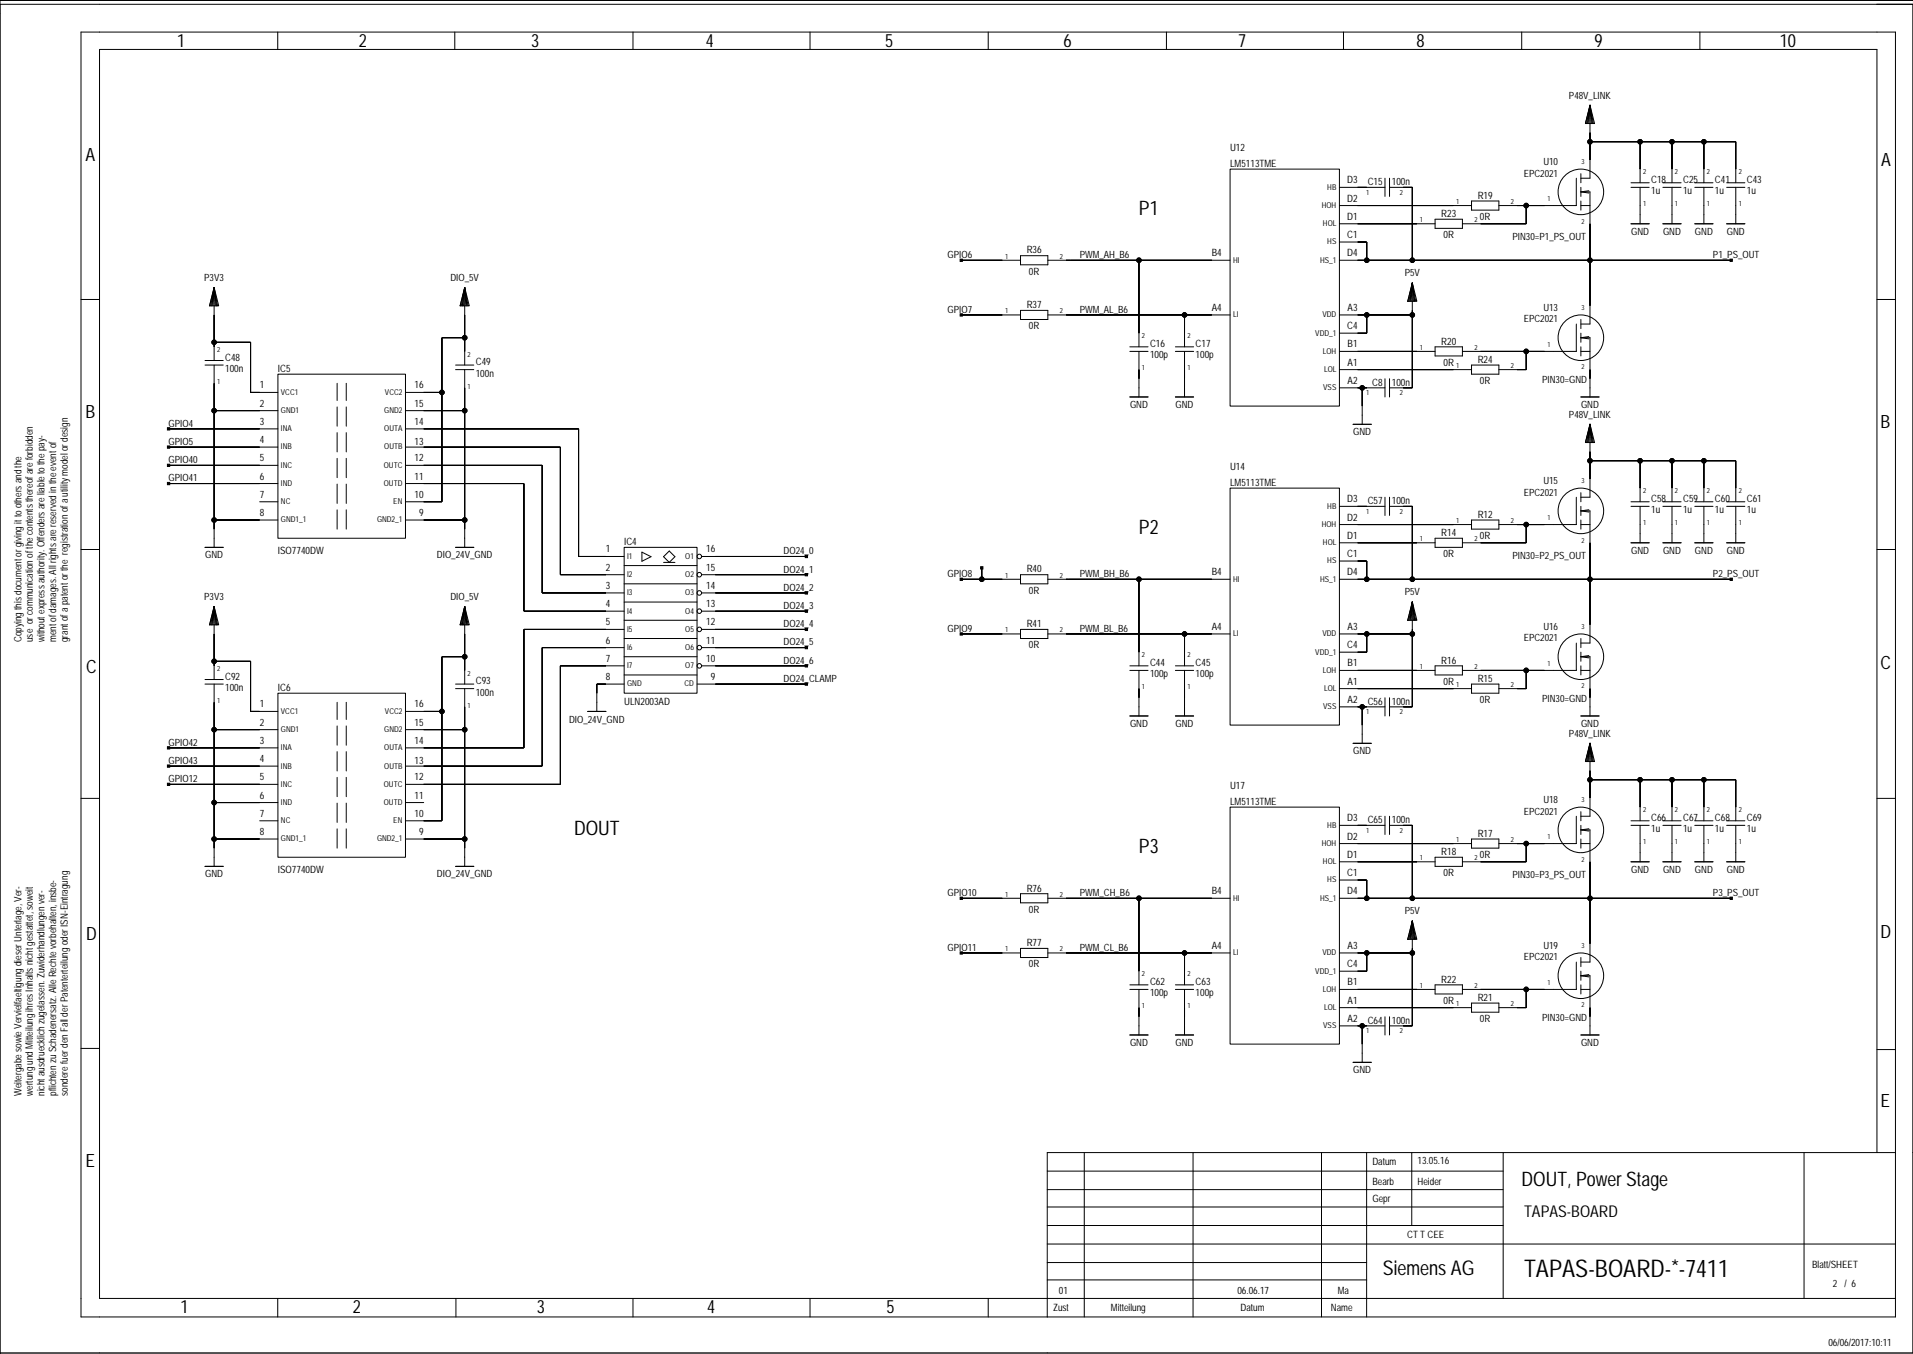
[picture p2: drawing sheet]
<svg xmlns="http://www.w3.org/2000/svg" width="420mm" height="297mm" viewBox="0 0 420 297" stroke-linecap="round" stroke-linejoin="round" font-family="sans-serif">
<g fill="none" stroke="#000" stroke-width=".22">
<path d="M17.8 7h398.2v281.9h-398.2zM60.9 7v3.8M99.8 7v3.8M138.9 7v3.8M177.8 7v3.8M216.9 7v3.8M256 7v3.8M294.8 7v3.8M333.9 7v3.8M373 7v3.8M411.9 .9h7.9v295.9h-419.8v-295.9h419.8M419.9 .1h-419.9v296.9h419.9"/>
<path d="M269.9 37.1h24v52h-24zM303.9 39.1v4M304.9 39.1v4M345.9 39.1v6h-17M346.9 38.1v2M348.9 23.1l1 4h-2zM348.9 31.1h32v9M348.9 23.1v16h-2M348.9 23.1l-1 4M348.9 23.1l-.7 4M348.9 23.1l-.5 4M348.9 23.1l-.2 4"/>
<path d="M348.9 23.1l.3 4M348.9 23.1l.5 4M348.9 23.1l.8 4M359.9 31.1v9M366.9 31.1v9M373.9 31.1v9M211 57.1h12.9M223.9 56.1h6v2h-6zM229.9 57.1h40M249.9 57.1v19M293.9 53.1h6v4M293.9 57.1h86"/>
<path d="M293.9 41.1h10M293.9 45.1h29M293.9 49.1h21M304.9 41.1h5v16M314.9 48.1h6v2h-6zM322.9 44.1h6v2h-6zM334.9 45.1v4h-14M346.9 45.1h2M346.9 42.1h2v29h-2M346.9 41.1v2M346.9 44.1v2M346.9 42.1l1.8 .2"/>
<path d="M348.7 41.8l-1.8 .3M357.9 41.1h4M357.9 49.1h4M357.9 40.1h4M359.9 45.1h.1M359.9 41.1v8M364.9 41.1h4M364.9 49.1h4M364.9 40.1h4M366.9 45.1h.1M366.9 41.1v8M371.9 41.1h4"/>
<path d="M371.9 49.1h4M371.9 40.1h4M373.9 45.1h.1M373.9 41.1v8M378.9 41.1h4M378.9 49.1h4M378.9 40.1h4M380.9 45.1h.1M380.9 41.1v8M17.8 65.7h4M45 79.1h4M47 63.1l1 4h-2z"/>
<path d="M47 63.1v16M47 75.1h8v11h6M47 63.1l-1 4M47 63.1l-.8 4M47 63.1l-.5 4M47 63.1l-.3 4M47 63.1l.2 4M47 63.1l.5 4M47 63.1l.7 4M102 63.1l1 4h-2zM102 63.1v17M102 74.1h-5v36h-8"/>
<path d="M102 63.1l-1 4M102 63.1l-.8 4M102 63.1l-.5 4M102 63.1l-.3 4M102 63.1l.2 4M102 63.1l.5 4M102 63.1l.7 4M211 69.1h12.9M223.9 68.1h6v2h-6zM229.9 69.1h40M247.9 77.1h4M247.9 76.1h4"/>
<path d="M249.9 77.1v10M257.9 77.1h4M257.9 76.1h4M259.9 69.1v7M259.9 77.1v10M293.9 69.1h16M293.9 77.1h21M299.9 69.1v4h-6M309.9 62.1l1 4h-2zM309.9 62.1v23h-5M309.9 62.1l-1 4M309.9 62.1l-.7 4"/>
<path d="M309.9 62.1l-.5 4M309.9 62.1l-.2 4M309.9 62.1l.3 4M309.9 62.1l.5 4M309.9 62.1l.8 4M314.9 76.1h6v2h-6zM334.9 77.1v4h-6M345.9 71.1v6h-25M346.9 74.1h2v13M346.9 77.1h2M346.9 70.1v2M346.9 73.1v2"/>
<path d="M346.9 76.1v2M346.9 74.1l1.8 .2M348.7 73.8l-1.8 .3M411.9 65.7h4.1M37 94.1h24M37 98.1h24M45 80.1h4M47 80.1v40M47 90.1h14M61 82.1h28v36h-28zM89 94.1h38v28h10M89 98.1h34v28h14"/>
<path d="M89 86.1h8M89 90.1h13M100 80.1h4M100 81.1h4M102 81.1v39M247.9 87.1h4M257.9 87.1h4M293.9 81.1h29M293.9 85.1h10M296.9 93.1h4M298.9 85.1v8M303.9 83.1v4"/>
<path d="M304.9 83.1v4M322.9 80.1h6v2h-6zM346.9 87.1h4M348.9 93.1l1 4h-2zM348.9 93.1v16h-2M348.9 93.1l-1 4M348.9 93.1l-.7 4M348.9 93.1l-.5 4M348.9 93.1l-.2 4M348.9 93.1l.3 4M348.9 93.1l.5 4M348.9 93.1l.8 4"/>
<path d="M37 102.1h24M37 106.1h24M47 114.1h14M57 110.1h4M89 102.1h30v28h18M89 106.1h26v28h22M89 114.1h13M269.9 107.1h24v52h-24zM293.9 111.1h10M293.9 115.1h29M293.9 119.1h21M303.9 109.1v4"/>
<path d="M304.9 109.1v4M304.9 111.1h5v16M314.9 118.1h6v2h-6zM322.9 114.1h6v2h-6zM334.9 115.1v4h-14M345.9 109.1v6h-17M346.9 112.1h2v29h-2M346.9 115.1h2M346.9 108.1v2M346.9 111.1v2M346.9 114.1v2M346.9 112.1l1.8 .2"/>
<path d="M348.7 111.8l-1.8 .3M348.9 101.1h32v9M357.9 110.1h4M357.9 111.1h4M357.9 119.1h4M359.9 115.1h.1M359.9 101.1v9M359.9 111.1v8M364.9 110.1h4M364.9 111.1h4M364.9 119.1h4M366.9 115.1h.1"/>
<path d="M366.9 101.1v9M366.9 111.1v8M371.9 110.1h4M371.9 111.1h4M371.9 119.1h4M373.9 115.1h.1M373.9 101.1v9M373.9 111.1v8M378.9 110.1h4M378.9 111.1h4M378.9 119.1h4M380.9 115.1h.1"/>
<path d="M380.9 111.1v8M17.8 120.5h4M45 120.1h4M47 133.1l1 4h-2zM47 133.1v16M47 133.1l-1 4M47 133.1l-.8 4M47 133.1l-.5 4M47 133.1l-.3 4M47 133.1l.2 4M47 133.1l.5 4M47 133.1l.7 4"/>
<path d="M100 120.1h4M102 133.1l1 4h-2zM102 133.1v17M102 133.1l-1 4M102 133.1l-.8 4M102 133.1l-.5 4M102 133.1l-.3 4M102 133.1l.2 4M102 133.1l.5 4M102 133.1l.7 4M137 120.1h16v32h-16zM137 138.1h-22v26h-26"/>
<path d="M137 124.1h16M137 128.1h16M137 132.1h16M137 136.1h16M140.9 121.1l2 1-2 1zM145.6 123.4h2.5M146.9 120.9l1.2 1.2-1.2 1.3-1.3-1.3zM154 122.1h23M154 126.1h23M154 130.1h23M154 134.1h23M154 138.1h23"/>
<path d="M211 127.1h12.9M211 139.1h12.9M215.5 124.6v2.5M223.9 126.1h6v2h-6zM223.9 138.1h6v2h-6zM229.9 127.1h40M229.9 139.1h40M249.9 127.1v19M259.9 139.1v7M293.9 123.1h6v4M293.9 127.1h86M293.9 139.1h16"/>
<path d="M299.9 139.1v4h-6M309.9 132.1l1 4h-2zM309.9 132.1v23h-5M309.9 132.1l-1 4M309.9 132.1l-.7 4M309.9 132.1l-.5 4M309.9 132.1l-.2 4M309.9 132.1l.3 4M309.9 132.1l.5 4M309.9 132.1l.8 4M411.9 120.5h4.1M45 150.1h4"/>
<path d="M45 149.1h4M47 145.1h8v11h6M47 150.1v40M61 152.1h28v36h-28zM89 156.1h8M100 150.1h4M100 151.1h4M102 144.1h-5v36h-8M102 151.1v39M129 156.1h4M137 142.1h-18v26h-30M137 146.1h-14v26h-34"/>
<path d="M137 150.1h-6v6M137 140.1h16M137 144.1h16M137 148.1h16M153 150.1h24M154 142.1h23M154 146.1h23M247.9 146.1h4M247.9 147.1h4M247.9 157.1h4M249.9 147.1v10M257.9 146.1h4"/>
<path d="M257.9 147.1h4M257.9 157.1h4M259.9 147.1v10M293.9 151.1h29M293.9 147.1h21M293.9 155.1h10M298.9 155.1v8M303.9 153.1v4M304.9 153.1v4M314.9 146.1h6v2h-6zM322.9 150.1h6v2h-6zM334.9 147.1v4h-6"/>
<path d="M345.9 141.1v6h-25M346.9 144.1h2v13M346.9 147.1h2M346.9 157.1h4M346.9 140.1v2M346.9 143.1v2M346.9 146.1v2M346.9 144.1l1.8 .2M348.7 143.8l-1.8 .3M17.8 175.1h4M37 164.1h24M37 168.1h24"/>
<path d="M37 172.1h24M47 176.1h14M47 160.1h14M89 176.1h4M89 160.1h13M269.9 177.1h24v52h-24zM296.9 163.1h4M303.9 179.1v4M304.9 179.1v4M345.9 179.1v6h-17M346.9 178.1v2M348.9 163.1l1 4h-2z"/>
<path d="M348.9 171.1h32v9M348.9 163.1v16h-2M348.9 163.1l-1 4M348.9 163.1l-.7 4M348.9 163.1l-.5 4M348.9 163.1l-.2 4M348.9 163.1l.3 4M348.9 163.1l.5 4M348.9 163.1l.8 4M359.9 171.1v9M366.9 171.1v9M373.9 171.1v9"/>
<path d="M411.9 175.1h4.1M45 190.1h4M47 184.1h14M57 180.1h4M89 184.1h13M100 190.1h4M211 197.1h12.9M223.9 196.1h6v2h-6zM229.9 197.1h40M249.9 197.1v19M293.9 193.1h6v4M293.9 197.1h86"/>
<path d="M293.9 181.1h10M293.9 185.1h29M293.9 189.1h21M304.9 181.1h5v16M314.9 188.1h6v2h-6zM322.9 184.1h6v2h-6zM334.9 185.1v4h-14M346.9 182.1h2v29h-2M346.9 185.1h2M346.9 181.1v2M346.9 184.1v2M346.9 182.1l1.8 .2"/>
<path d="M348.7 181.8l-1.8 .3M357.9 180.1h4M357.9 181.1h4M357.9 189.1h4M359.9 185.1h.1M359.9 181.1v8M364.9 180.1h4M364.9 181.1h4M364.9 189.1h4M366.9 185.1h.1M366.9 181.1v8M371.9 180.1h4"/>
<path d="M371.9 181.1h4M371.9 189.1h4M373.9 185.1h.1M373.9 181.1v8M378.9 180.1h4M378.9 181.1h4M378.9 189.1h4M380.9 185.1h.1M380.9 181.1v8M211 209.1h12.9M223.9 208.1h6v2h-6zM229.9 209.1h40"/>
<path d="M247.9 217.1h4M247.9 216.1h4M249.9 217.1v10M257.9 217.1h4M257.9 216.1h4M259.9 209.1v7M259.9 217.1v10M293.9 209.1h16M293.9 217.1h21M299.9 209.1v4h-6M309.9 202.1l1 4h-2zM309.9 202.1v23h-5"/>
<path d="M309.9 202.1l-1 4M309.9 202.1l-.7 4M309.9 202.1l-.5 4M309.9 202.1l-.2 4M309.9 202.1l.3 4M309.9 202.1l.5 4M309.9 202.1l.8 4M314.9 216.1h6v2h-6zM334.9 217.1v4h-6M345.9 211.1v6h-25M346.9 214.1h2v13M346.9 217.1h2"/>
<path d="M346.9 214.1l1.8 .2M346.9 210.1v2M346.9 213.1v2M346.9 216.1v2M348.7 213.8l-1.8 .3M17.8 230h4M247.9 227.1h4M257.9 227.1h4M293.9 221.1h29M293.9 225.1h10M296.9 233.1h4M298.9 225.1v8"/>
<path d="M303.9 223.1v4M304.9 223.1v4M322.9 220.1h6v2h-6zM346.9 227.1h4M411.9 230.3h4.1M229.8 256.9h100.1M237.9 252.9v36M261.8 252.9v36M290 252.9v36M299.9 252.9v36M309.8 252.9v16M329.9 252.9v31.9"/>
<path d="M395.9 252.9v31.9M411.9 252.9v-242.1h-390.1v274h394.2M416 252.9h-186.2v36M229.8 277h70.1M229.8 272.9h186.2M229.8 268.9h100.1M229.8 264.8h100.1M229.8 261h100.1M60.9 284.8v4.1M100.1 284.8v4.1M138.9 284.8v4.1M177.8 284.8v4.1"/>
<path d="M216.9 284.8v4.1M229.8 280.8h70.1"/>
<circle cx="348.9" cy="31.1" r=".5"/>
<circle cx="359.9" cy="31.1" r=".5"/>
<circle cx="366.9" cy="31.1" r=".5"/>
<circle cx="373.9" cy="31.1" r=".5"/>
<circle cx="249.9" cy="57.1" r=".5"/>
<circle cx="299.9" cy="57.1" r=".5"/>
<circle cx="309.9" cy="57.1" r=".5"/>
<circle cx="334.9" cy="45.1" r=".5"/>
<circle cx="346.9" cy="42.1" r="5"/>
<circle cx="348.9" cy="57.1" r=".5"/>
<circle cx="47" cy="75.1" r=".5"/>
<circle cx="102" cy="74.1" r=".5"/>
<circle cx="259.9" cy="69.1" r=".5"/>
<circle cx="299.9" cy="69.1" r=".5"/>
<circle cx="309.9" cy="69.1" r=".5"/>
<circle cx="334.9" cy="77.1" r=".5"/>
<circle cx="346.9" cy="74.1" r="5"/>
<circle cx="47" cy="90.1" r=".5"/>
<circle cx="97" cy="86.1" r=".5"/>
<circle cx="102" cy="90.1" r=".5"/>
<circle cx="298.9" cy="85.1" r=".5"/>
<circle cx="47" cy="114.1" r=".5"/>
<circle cx="102" cy="114.1" r=".5"/>
<circle cx="334.9" cy="115.1" r=".5"/>
<circle cx="346.9" cy="112.1" r="5"/>
<circle cx="348.9" cy="101.1" r=".5"/>
<circle cx="359.9" cy="101.1" r=".5"/>
<circle cx="366.9" cy="101.1" r=".5"/>
<circle cx="373.9" cy="101.1" r=".5"/>
<circle cx="153.5" cy="134.1" r=".5"/>
<circle cx="153.5" cy="138.1" r=".5"/>
<circle cx="153.5" cy="122.1" r=".5"/>
<circle cx="153.5" cy="126.1" r=".5"/>
<circle cx="153.5" cy="130.1" r=".5"/>
<circle cx="215.5" cy="127.1" r=".5"/>
<circle cx="249.9" cy="127.1" r=".5"/>
<circle cx="259.9" cy="139.1" r=".5"/>
<circle cx="299.9" cy="127.1" r=".5"/>
<circle cx="299.9" cy="139.1" r=".5"/>
<circle cx="309.9" cy="127.1" r=".5"/>
<circle cx="309.9" cy="139.1" r=".5"/>
<circle cx="348.9" cy="127.1" r=".5"/>
<circle cx="47" cy="145.1" r=".5"/>
<circle cx="97" cy="156.1" r=".5"/>
<circle cx="102" cy="144.1" r=".5"/>
<circle cx="153.5" cy="146.1" r=".5"/>
<circle cx="153.5" cy="142.1" r=".5"/>
<circle cx="298.9" cy="155.1" r=".5"/>
<circle cx="334.9" cy="147.1" r=".5"/>
<circle cx="346.9" cy="144.1" r="5"/>
<circle cx="47" cy="176.1" r=".5"/>
<circle cx="47" cy="160.1" r=".5"/>
<circle cx="102" cy="160.1" r=".5"/>
<circle cx="348.9" cy="171.1" r=".5"/>
<circle cx="359.9" cy="171.1" r=".5"/>
<circle cx="366.9" cy="171.1" r=".5"/>
<circle cx="373.9" cy="171.1" r=".5"/>
<circle cx="47" cy="184.1" r=".5"/>
<circle cx="102" cy="184.1" r=".5"/>
<circle cx="249.9" cy="197.1" r=".5"/>
<circle cx="299.9" cy="197.1" r=".5"/>
<circle cx="309.9" cy="197.1" r=".5"/>
<circle cx="334.9" cy="185.1" r=".5"/>
<circle cx="346.9" cy="182.1" r="5"/>
<circle cx="348.9" cy="197.1" r=".5"/>
<circle cx="259.9" cy="209.1" r=".5"/>
<circle cx="299.9" cy="209.1" r=".5"/>
<circle cx="309.9" cy="209.1" r=".5"/>
<circle cx="334.9" cy="217.1" r=".5"/>
<circle cx="346.9" cy="214.1" r="5"/>
<circle cx="298.9" cy="225.1" r=".5"/>
</g>
<path d="M74 116.1v-32M76 116.1v-32M74 186.1v-32M76 186.1v-32" fill="none" stroke="#000" stroke-width=".22" stroke-dasharray="4.2 1.4"/>
<g fill="#000" stroke="#000" stroke-width=".22">
<path d="M348.9 29.1v2z" fill-rule="evenodd"/>
<path d="M348.9 31.1v4z" fill-rule="evenodd"/>
<path d="M359.9 31.1v6z" fill-rule="evenodd"/>
<path d="M348.9 31.1h11z" fill-rule="evenodd"/>
<path d="M366.9 31.1v6z" fill-rule="evenodd"/>
<path d="M359.9 31.1h7z" fill-rule="evenodd"/>
<path d="M373.9 31.1v6z" fill-rule="evenodd"/>
<path d="M366.9 31.1h7z" fill-rule="evenodd"/>
<path d="M380.9 31.1v6z" fill-rule="evenodd"/>
<path d="M373.9 31.1h7z" fill-rule="evenodd"/>
<path d="M210.7 56.8h.5v.5h-.5z" fill-rule="evenodd"/>
<path d="M211 57.1h6.5z" fill-rule="evenodd"/>
<path d="M217.5 57.1h2.4z" fill-rule="evenodd"/>
<path d="M233.9 57.1h1z" fill-rule="evenodd"/>
<path d="M249.9 57.1v16z" fill-rule="evenodd"/>
<path d="M234.9 57.1h15z" fill-rule="evenodd"/>
<path d="M249.9 57.1h16z" fill-rule="evenodd"/>
<path d="M297.9 41.1h2z" fill-rule="evenodd"/>
<path d="M297.9 53.1h2z" fill-rule="evenodd"/>
<path d="M299.9 53.1v4z" fill-rule="evenodd"/>
<path d="M297.9 57.1h2z" fill-rule="evenodd"/>
<path d="M307.9 41.1h2z" fill-rule="evenodd"/>
<path d="M309.9 41.1v16z" fill-rule="evenodd"/>
<path d="M299.9 57.1h10z" fill-rule="evenodd"/>
<path d="M297.9 49.1h13z" fill-rule="evenodd"/>
<path d="M297.9 45.1h21z" fill-rule="evenodd"/>
<path d="M332.9 45.1h2z" fill-rule="evenodd"/>
<path d="M324.9 49.1h10z" fill-rule="evenodd"/>
<path d="M334.9 45.1v4z" fill-rule="evenodd"/>
<path d="M334.9 45.1h4z" fill-rule="evenodd"/>
<path d="M348.9 49.1v8z" fill-rule="evenodd"/>
<path d="M348.9 57.1v10z" fill-rule="evenodd"/>
<path d="M309.9 57.1h39z" fill-rule="evenodd"/>
<path d="M379.7 56.8h.5v.5h-.5z" fill-rule="evenodd"/>
<path d="M348.9 57.1h31z" fill-rule="evenodd"/>
<path d="M47 75.1v1z" fill-rule="evenodd"/>
<path d="M47 69.1v6z" fill-rule="evenodd"/>
<path d="M47 75.1h8z" fill-rule="evenodd"/>
<path d="M55 75.1v11z" fill-rule="evenodd"/>
<path d="M97 74.1v12z" fill-rule="evenodd"/>
<path d="M102 74.1v3z" fill-rule="evenodd"/>
<path d="M102 69.1v5z" fill-rule="evenodd"/>
<path d="M97 74.1h5z" fill-rule="evenodd"/>
<path d="M210.7 68.8h.5v.5h-.5z" fill-rule="evenodd"/>
<path d="M211 69.1h8.9z" fill-rule="evenodd"/>
<path d="M233.9 69.1h26z" fill-rule="evenodd"/>
<path d="M259.9 69.1v4z" fill-rule="evenodd"/>
<path d="M259.9 69.1h6z" fill-rule="evenodd"/>
<path d="M297.9 73.1h2z" fill-rule="evenodd"/>
<path d="M299.9 69.1v4z" fill-rule="evenodd"/>
<path d="M297.9 69.1h2z" fill-rule="evenodd"/>
<path d="M309.9 68.1v1z" fill-rule="evenodd"/>
<path d="M309.9 69.1v16z" fill-rule="evenodd"/>
<path d="M299.9 69.1h10z" fill-rule="evenodd"/>
<path d="M297.9 77.1h13z" fill-rule="evenodd"/>
<path d="M324.9 77.1h10z" fill-rule="evenodd"/>
<path d="M334.9 77.1v4z" fill-rule="evenodd"/>
<path d="M334.9 77.1h4z" fill-rule="evenodd"/>
<path d="M36.7 97.8h.5v.5h-.5z" fill-rule="evenodd"/>
<path d="M36.7 93.8h.5v.5h-.5z" fill-rule="evenodd"/>
<path d="M47 84.1v6z" fill-rule="evenodd"/>
<path d="M47 90.1v24z" fill-rule="evenodd"/>
<path d="M55 86.1h2z" fill-rule="evenodd"/>
<path d="M37 98.1h20z" fill-rule="evenodd"/>
<path d="M37 94.1h20z" fill-rule="evenodd"/>
<path d="M47 90.1h10z" fill-rule="evenodd"/>
<path d="M97 86.1v24z" fill-rule="evenodd"/>
<path d="M93 86.1h4z" fill-rule="evenodd"/>
<path d="M93 90.1h9z" fill-rule="evenodd"/>
<path d="M102 85.1v5z" fill-rule="evenodd"/>
<path d="M102 90.1v24z" fill-rule="evenodd"/>
<path d="M93 98.1h30z" fill-rule="evenodd"/>
<path d="M123 98.1v28z" fill-rule="evenodd"/>
<path d="M127 94.1v28z" fill-rule="evenodd"/>
<path d="M93 94.1h34z" fill-rule="evenodd"/>
<path d="M249.9 81.1v2z" fill-rule="evenodd"/>
<path d="M259.9 81.1v2z" fill-rule="evenodd"/>
<path d="M298.9 85.1v4z" fill-rule="evenodd"/>
<path d="M297.9 85.1h1z" fill-rule="evenodd"/>
<path d="M298.9 85.1h1z" fill-rule="evenodd"/>
<path d="M307.9 85.1h2z" fill-rule="evenodd"/>
<path d="M297.9 81.1h21z" fill-rule="evenodd"/>
<path d="M332.9 81.1h2z" fill-rule="evenodd"/>
<path d="M348.9 81.1v2z" fill-rule="evenodd"/>
<path d="M348.9 99.1v2z" fill-rule="evenodd"/>
<path d="M36.7 101.8h.5v.5h-.5z" fill-rule="evenodd"/>
<path d="M36.7 105.8h.5v.5h-.5z" fill-rule="evenodd"/>
<path d="M47 114.1v2z" fill-rule="evenodd"/>
<path d="M37 102.1h20z" fill-rule="evenodd"/>
<path d="M47 114.1h10z" fill-rule="evenodd"/>
<path d="M37 106.1h20z" fill-rule="evenodd"/>
<path d="M93 110.1h4z" fill-rule="evenodd"/>
<path d="M93 114.1h9z" fill-rule="evenodd"/>
<path d="M102 114.1v2z" fill-rule="evenodd"/>
<path d="M115 106.1v28z" fill-rule="evenodd"/>
<path d="M93 106.1h22z" fill-rule="evenodd"/>
<path d="M119 102.1v28z" fill-rule="evenodd"/>
<path d="M93 102.1h26z" fill-rule="evenodd"/>
<path d="M297.9 111.1h2z" fill-rule="evenodd"/>
<path d="M307.9 111.1h2z" fill-rule="evenodd"/>
<path d="M309.9 111.1v16z" fill-rule="evenodd"/>
<path d="M297.9 119.1h13z" fill-rule="evenodd"/>
<path d="M297.9 115.1h21z" fill-rule="evenodd"/>
<path d="M332.9 115.1h2z" fill-rule="evenodd"/>
<path d="M324.9 119.1h10z" fill-rule="evenodd"/>
<path d="M334.9 115.1v4z" fill-rule="evenodd"/>
<path d="M334.9 115.1h4z" fill-rule="evenodd"/>
<path d="M348.9 119.1v8z" fill-rule="evenodd"/>
<path d="M348.9 101.1v4z" fill-rule="evenodd"/>
<path d="M359.9 101.1v6z" fill-rule="evenodd"/>
<path d="M348.9 101.1h11z" fill-rule="evenodd"/>
<path d="M366.9 101.1v6z" fill-rule="evenodd"/>
<path d="M359.9 101.1h7z" fill-rule="evenodd"/>
<path d="M373.9 101.1v6z" fill-rule="evenodd"/>
<path d="M366.9 101.1h7z" fill-rule="evenodd"/>
<path d="M380.9 101.1v6z" fill-rule="evenodd"/>
<path d="M373.9 101.1h7z" fill-rule="evenodd"/>
<path d="M47 139.1v6z" fill-rule="evenodd"/>
<path d="M102 139.1v5z" fill-rule="evenodd"/>
<path d="M115 138.1v26z" fill-rule="evenodd"/>
<path d="M127 122.1h6z" fill-rule="evenodd"/>
<path d="M123 126.1h10z" fill-rule="evenodd"/>
<path d="M119 130.1h14z" fill-rule="evenodd"/>
<path d="M115 134.1h18z" fill-rule="evenodd"/>
<path d="M115 138.1h18z" fill-rule="evenodd"/>
<path d="M176.7 121.8h.5v.5h-.5z" fill-rule="evenodd"/>
<path d="M176.7 125.8h.5v.5h-.5z" fill-rule="evenodd"/>
<path d="M176.7 129.8h.5v.5h-.5z" fill-rule="evenodd"/>
<path d="M176.7 133.8h.5v.5h-.5z" fill-rule="evenodd"/>
<path d="M176.7 137.8h.5v.5h-.5z" fill-rule="evenodd"/>
<path d="M157 122.1h20z" fill-rule="evenodd"/>
<path d="M157 126.1h20z" fill-rule="evenodd"/>
<path d="M157 130.1h20z" fill-rule="evenodd"/>
<path d="M157 134.1h20z" fill-rule="evenodd"/>
<path d="M157 138.1h20z" fill-rule="evenodd"/>
<path d="M210.7 126.8h.5v.5h-.5z" fill-rule="evenodd"/>
<path d="M210.7 138.8h.5v.5h-.5z" fill-rule="evenodd"/>
<path d="M215.2 124.3h.5v.5h-.5z" fill-rule="evenodd"/>
<path d="M211 127.1h4.5z" fill-rule="evenodd"/>
<path d="M215.5 124.6v2.5z" fill-rule="evenodd"/>
<path d="M215.5 127.1h4.4z" fill-rule="evenodd"/>
<path d="M211 139.1h8.9z" fill-rule="evenodd"/>
<path d="M233.9 127.1h.5z" fill-rule="evenodd"/>
<path d="M249.9 127.1v16z" fill-rule="evenodd"/>
<path d="M234.4 127.1h15.5z" fill-rule="evenodd"/>
<path d="M259.9 139.1v4z" fill-rule="evenodd"/>
<path d="M233.9 139.1h26z" fill-rule="evenodd"/>
<path d="M249.9 127.1h16z" fill-rule="evenodd"/>
<path d="M259.9 139.1h6z" fill-rule="evenodd"/>
<path d="M299.9 139.1v4z" fill-rule="evenodd"/>
<path d="M297.9 139.1h2z" fill-rule="evenodd"/>
<path d="M297.9 123.1h2z" fill-rule="evenodd"/>
<path d="M299.9 123.1v4z" fill-rule="evenodd"/>
<path d="M297.9 127.1h2z" fill-rule="evenodd"/>
<path d="M309.9 139.1v16z" fill-rule="evenodd"/>
<path d="M299.9 139.1h10z" fill-rule="evenodd"/>
<path d="M309.9 138.1v1z" fill-rule="evenodd"/>
<path d="M299.9 127.1h10z" fill-rule="evenodd"/>
<path d="M348.9 127.1v10z" fill-rule="evenodd"/>
<path d="M309.9 127.1h39z" fill-rule="evenodd"/>
<path d="M379.7 126.8h.5v.5h-.5z" fill-rule="evenodd"/>
<path d="M348.9 127.1h31z" fill-rule="evenodd"/>
<path d="M47 145.1v1z" fill-rule="evenodd"/>
<path d="M47 154.1v6z" fill-rule="evenodd"/>
<path d="M55 145.1v11z" fill-rule="evenodd"/>
<path d="M47 145.1h8z" fill-rule="evenodd"/>
<path d="M55 156.1h2z" fill-rule="evenodd"/>
<path d="M93 156.1h4z" fill-rule="evenodd"/>
<path d="M97 156.1v24z" fill-rule="evenodd"/>
<path d="M97 144.1v12z" fill-rule="evenodd"/>
<path d="M102 155.1v5z" fill-rule="evenodd"/>
<path d="M97 144.1h5z" fill-rule="evenodd"/>
<path d="M102 144.1v3z" fill-rule="evenodd"/>
<path d="M119 142.1v26z" fill-rule="evenodd"/>
<path d="M123 146.1v26z" fill-rule="evenodd"/>
<path d="M131 150.1v2z" fill-rule="evenodd"/>
<path d="M119 142.1h14z" fill-rule="evenodd"/>
<path d="M123 146.1h10z" fill-rule="evenodd"/>
<path d="M131 150.1h2z" fill-rule="evenodd"/>
<path d="M176.7 141.8h.5v.5h-.5z" fill-rule="evenodd"/>
<path d="M176.7 145.8h.5v.5h-.5z" fill-rule="evenodd"/>
<path d="M176.7 149.8h.5v.5h-.5z" fill-rule="evenodd"/>
<path d="M157 142.1h20z" fill-rule="evenodd"/>
<path d="M157 146.1h20z" fill-rule="evenodd"/>
<path d="M157 150.1h20z" fill-rule="evenodd"/>
<path d="M249.9 151.1v2z" fill-rule="evenodd"/>
<path d="M259.9 151.1v2z" fill-rule="evenodd"/>
<path d="M298.9 155.1v4z" fill-rule="evenodd"/>
<path d="M297.9 155.1h1z" fill-rule="evenodd"/>
<path d="M298.9 155.1h1z" fill-rule="evenodd"/>
<path d="M297.9 143.1h2z" fill-rule="evenodd"/>
<path d="M307.9 155.1h2z" fill-rule="evenodd"/>
<path d="M297.9 147.1h13z" fill-rule="evenodd"/>
<path d="M297.9 151.1h21z" fill-rule="evenodd"/>
<path d="M324.9 147.1h10z" fill-rule="evenodd"/>
<path d="M332.9 151.1h2z" fill-rule="evenodd"/>
<path d="M334.9 147.1v4z" fill-rule="evenodd"/>
<path d="M334.9 147.1h4z" fill-rule="evenodd"/>
<path d="M348.9 151.1v2z" fill-rule="evenodd"/>
<path d="M36.7 171.8h.5v.5h-.5z" fill-rule="evenodd"/>
<path d="M36.7 167.8h.5v.5h-.5z" fill-rule="evenodd"/>
<path d="M36.7 163.8h.5v.5h-.5z" fill-rule="evenodd"/>
<path d="M47 176.1v8z" fill-rule="evenodd"/>
<path d="M47 160.1v16z" fill-rule="evenodd"/>
<path d="M37 172.1h20z" fill-rule="evenodd"/>
<path d="M37 168.1h20z" fill-rule="evenodd"/>
<path d="M37 164.1h20z" fill-rule="evenodd"/>
<path d="M47 176.1h10z" fill-rule="evenodd"/>
<path d="M47 160.1h10z" fill-rule="evenodd"/>
<path d="M93 160.1h9z" fill-rule="evenodd"/>
<path d="M102 160.1v24z" fill-rule="evenodd"/>
<path d="M93 164.1h22z" fill-rule="evenodd"/>
<path d="M93 168.1h26z" fill-rule="evenodd"/>
<path d="M93 172.1h30z" fill-rule="evenodd"/>
<path d="M348.9 171.1v4z" fill-rule="evenodd"/>
<path d="M348.9 169.1v2z" fill-rule="evenodd"/>
<path d="M359.9 171.1v6z" fill-rule="evenodd"/>
<path d="M348.9 171.1h11z" fill-rule="evenodd"/>
<path d="M366.9 171.1v6z" fill-rule="evenodd"/>
<path d="M359.9 171.1h7z" fill-rule="evenodd"/>
<path d="M373.9 171.1v6z" fill-rule="evenodd"/>
<path d="M366.9 171.1h7z" fill-rule="evenodd"/>
<path d="M380.9 171.1v6z" fill-rule="evenodd"/>
<path d="M373.9 171.1h7z" fill-rule="evenodd"/>
<path d="M47 184.1v2z" fill-rule="evenodd"/>
<path d="M47 184.1h10z" fill-rule="evenodd"/>
<path d="M93 180.1h4z" fill-rule="evenodd"/>
<path d="M102 184.1v2z" fill-rule="evenodd"/>
<path d="M93 184.1h9z" fill-rule="evenodd"/>
<path d="M210.7 196.8h.5v.5h-.5z" fill-rule="evenodd"/>
<path d="M211 197.1h8.9z" fill-rule="evenodd"/>
<path d="M249.9 197.1v16z" fill-rule="evenodd"/>
<path d="M233.9 197.1h16z" fill-rule="evenodd"/>
<path d="M249.9 197.1h16z" fill-rule="evenodd"/>
<path d="M297.9 181.1h2z" fill-rule="evenodd"/>
<path d="M297.9 193.1h2z" fill-rule="evenodd"/>
<path d="M299.9 193.1v4z" fill-rule="evenodd"/>
<path d="M297.9 197.1h2z" fill-rule="evenodd"/>
<path d="M307.9 181.1h2z" fill-rule="evenodd"/>
<path d="M309.9 181.1v16z" fill-rule="evenodd"/>
<path d="M299.9 197.1h10z" fill-rule="evenodd"/>
<path d="M297.9 189.1h13z" fill-rule="evenodd"/>
<path d="M297.9 185.1h21z" fill-rule="evenodd"/>
<path d="M324.9 189.1h10z" fill-rule="evenodd"/>
<path d="M334.9 185.1v4z" fill-rule="evenodd"/>
<path d="M332.9 185.1h2z" fill-rule="evenodd"/>
<path d="M334.9 185.1h4z" fill-rule="evenodd"/>
<path d="M309.9 197.1h39z" fill-rule="evenodd"/>
<path d="M348.9 189.1v8z" fill-rule="evenodd"/>
<path d="M348.9 197.1v10z" fill-rule="evenodd"/>
<path d="M379.7 196.8h.5v.5h-.5z" fill-rule="evenodd"/>
<path d="M348.9 197.1h31z" fill-rule="evenodd"/>
<path d="M210.7 208.8h.5v.5h-.5z" fill-rule="evenodd"/>
<path d="M211 209.1h8.9z" fill-rule="evenodd"/>
<path d="M259.9 209.1v4z" fill-rule="evenodd"/>
<path d="M233.9 209.1h26z" fill-rule="evenodd"/>
<path d="M259.9 209.1h6z" fill-rule="evenodd"/>
<path d="M297.9 213.1h2z" fill-rule="evenodd"/>
<path d="M299.9 209.1v4z" fill-rule="evenodd"/>
<path d="M297.9 209.1h2z" fill-rule="evenodd"/>
<path d="M299.9 209.1h10z" fill-rule="evenodd"/>
<path d="M309.9 208.1v1z" fill-rule="evenodd"/>
<path d="M309.9 209.1v16z" fill-rule="evenodd"/>
<path d="M297.9 217.1h13z" fill-rule="evenodd"/>
<path d="M334.9 217.1v4z" fill-rule="evenodd"/>
<path d="M324.9 217.1h10z" fill-rule="evenodd"/>
<path d="M334.9 217.1h4z" fill-rule="evenodd"/>
<path d="M249.9 221.1v2z" fill-rule="evenodd"/>
<path d="M259.9 221.1v2z" fill-rule="evenodd"/>
<path d="M297.9 225.1h1z" fill-rule="evenodd"/>
<path d="M298.9 225.1v4z" fill-rule="evenodd"/>
<path d="M298.9 225.1h1z" fill-rule="evenodd"/>
<path d="M307.9 225.1h2z" fill-rule="evenodd"/>
<path d="M297.9 221.1h21z" fill-rule="evenodd"/>
<path d="M332.9 221.1h2z" fill-rule="evenodd"/>
<path d="M348.9 221.1v2z" fill-rule="evenodd"/>
<circle cx="348.9" cy="31.1" r=".5"/>
<circle cx="359.9" cy="31.1" r=".5"/>
<circle cx="366.9" cy="31.1" r=".5"/>
<circle cx="373.9" cy="31.1" r=".5"/>
<circle cx="249.9" cy="57.1" r=".5"/>
<circle cx="299.9" cy="57.1" r=".5"/>
<circle cx="309.9" cy="57.1" r=".5"/>
<circle cx="334.9" cy="45.1" r=".5"/>
<circle cx="348.9" cy="57.1" r=".5"/>
<circle cx="47" cy="75.1" r=".5"/>
<circle cx="102" cy="74.1" r=".5"/>
<circle cx="259.9" cy="69.1" r=".5"/>
<circle cx="299.9" cy="69.1" r=".5"/>
<circle cx="309.9" cy="69.1" r=".5"/>
<circle cx="334.9" cy="77.1" r=".5"/>
<circle cx="47" cy="90.1" r=".5"/>
<circle cx="97" cy="86.1" r=".5"/>
<circle cx="102" cy="90.1" r=".5"/>
<circle cx="298.9" cy="85.1" r=".5"/>
<circle cx="47" cy="114.1" r=".5"/>
<circle cx="102" cy="114.1" r=".5"/>
<circle cx="334.9" cy="115.1" r=".5"/>
<circle cx="348.9" cy="101.1" r=".5"/>
<circle cx="359.9" cy="101.1" r=".5"/>
<circle cx="366.9" cy="101.1" r=".5"/>
<circle cx="373.9" cy="101.1" r=".5"/>
<circle cx="215.5" cy="127.1" r=".5"/>
<circle cx="249.9" cy="127.1" r=".5"/>
<circle cx="259.9" cy="139.1" r=".5"/>
<circle cx="299.9" cy="127.1" r=".5"/>
<circle cx="299.9" cy="139.1" r=".5"/>
<circle cx="309.9" cy="127.1" r=".5"/>
<circle cx="309.9" cy="139.1" r=".5"/>
<circle cx="348.9" cy="127.1" r=".5"/>
<circle cx="47" cy="145.1" r=".5"/>
<circle cx="97" cy="156.1" r=".5"/>
<circle cx="102" cy="144.1" r=".5"/>
<circle cx="298.9" cy="155.1" r=".5"/>
<circle cx="334.9" cy="147.1" r=".5"/>
<circle cx="47" cy="176.1" r=".5"/>
<circle cx="47" cy="160.1" r=".5"/>
<circle cx="102" cy="160.1" r=".5"/>
<circle cx="348.9" cy="171.1" r=".5"/>
<circle cx="359.9" cy="171.1" r=".5"/>
<circle cx="366.9" cy="171.1" r=".5"/>
<circle cx="373.9" cy="171.1" r=".5"/>
<circle cx="47" cy="184.1" r=".5"/>
<circle cx="102" cy="184.1" r=".5"/>
<circle cx="249.9" cy="197.1" r=".5"/>
<circle cx="299.9" cy="197.1" r=".5"/>
<circle cx="309.9" cy="197.1" r=".5"/>
<circle cx="334.9" cy="185.1" r=".5"/>
<circle cx="348.9" cy="197.1" r=".5"/>
<circle cx="259.9" cy="209.1" r=".5"/>
<circle cx="299.9" cy="209.1" r=".5"/>
<circle cx="309.9" cy="209.1" r=".5"/>
<circle cx="334.9" cy="217.1" r=".5"/>
<circle cx="298.9" cy="225.1" r=".5"/>
</g>
<text font-size="5.4" x="334.4" y="280.1">TAPAS-BOARD-*-7411</text>
<text font-size="4.5" x="303.5" y="279.8">Siemens AG</text>
<g font-size="4.4">
<text x="249.9" y="47.1">P1</text>
<text x="249.9" y="117.1">P2</text>
<text x="126" y="183.1">DOUT</text>
<text x="249.9" y="187.1">P3</text>
<text x="333.9" y="260.1">DOUT, Power Stage</text>
</g>
<g font-size="4">
<text x="38.9" y="10.3">1</text>
<text x="78.7" y="10.3">2</text>
<text x="116.6" y="10.3">3</text>
<text x="154.9" y="10.3">4</text>
<text x="194.3" y="10.3">5</text>
<text x="233.4" y="10.3">6</text>
<text x="271.7" y="10.3">7</text>
<text x="310.8" y="10.3">8</text>
<text x="349.9" y="10.3">9</text>
<text x="390.6" y="10.3">10</text>
<text x="18.7" y="35.4">A</text>
<text x="412.8" y="36.4">A</text>
<text x="18.7" y="91.8">B</text>
<text x="412.7" y="93.8">B</text>
<text x="18.9" y="147.6">C</text>
<text x="412.7" y="146.9">C</text>
<text x="18.9" y="206.3">D</text>
<text x="412.7" y="205.8">D</text>
<text x="412.7" y="242.9">E</text>
<text x="18.7" y="256.1">E</text>
<text x="39.6" y="288.1">1</text>
<text x="77.5" y="288.1">2</text>
<text x="117.8" y="288.1">3</text>
<text x="155.2" y="288.1">4</text>
<text x="194.5" y="288.1">5</text>
</g>
<text font-size="3.6" x="334.4" y="267.1">TAPAS-BOARD</text>
<g font-size="2.2">
<text x="344.3" y="21.6">P48V_LINK</text>
<text x="269.9" y="33.2">U12</text>
<text x="269.9" y="36.6">LM5113TME</text>
<text x="295.6" y="40.2">D3</text>
<text x="300.1" y="40.6">C15</text>
<text x="305.4" y="40.6">100n</text>
<text x="334.4" y="38.7">EPC2021</text>
<text x="338.7" y="36.2">U10</text>
<text x="362.4" y="40.1">C18</text>
<text x="369.4" y="40.1">C25</text>
<text x="376.4" y="40.1">C41</text>
<text x="383.3" y="40.1">C43</text>
<text x="295.6" y="44.2">D2</text>
<text x="316.3" y="47.6">R23</text>
<text x="324.3" y="43.6">R19</text>
<text x="362.4" y="42.6">1u</text>
<text x="369.4" y="42.6">1u</text>
<text x="376.4" y="42.6">1u</text>
<text x="383.3" y="42.6">1u</text>
<text x="295.6" y="48.2">D1</text>
<text x="295.6" y="52.2">C1</text>
<text x="316.8" y="52.3">0R</text>
<text x="324.8" y="48.3">0R</text>
<text x="331.9" y="52.6">PIN30=P1_PS_OUT</text>
<text x="358" y="51.5">GND</text>
<text x="365" y="51.5">GND</text>
<text x="372" y="51.5">GND</text>
<text x="378.9" y="51.5">GND</text>
<text x="208" y="56.6">GPIO6</text>
<text x="225.3" y="55.6">R36</text>
<text x="236.9" y="56.6">PWM_AH_B6</text>
<text x="265.9" y="56.2">B4</text>
<text x="295.6" y="56.2">D4</text>
<text x="375.9" y="56.6">P1_PS_OUT</text>
<text x="44.8" y="61.6">P3V3</text>
<text x="98.8" y="61.6">DIO_5V</text>
<text x="225.8" y="60.2">0R</text>
<text x="308.3" y="60.6">P5V</text>
<text x="208" y="68.6">GPIO7</text>
<text x="225.3" y="67.6">R37</text>
<text x="236.9" y="68.6">PWM_AL_B6</text>
<text x="265.9" y="68.2">A4</text>
<text x="295.7" y="68.2">A3</text>
<text x="334.4" y="70.7">EPC2021</text>
<text x="338.7" y="68.2">U13</text>
<text x="225.8" y="72.2">0R</text>
<text x="252.4" y="76.1">C16</text>
<text x="262.4" y="76.1">C17</text>
<text x="295.6" y="72.2">C4</text>
<text x="295.7" y="76.2">B1</text>
<text x="316.3" y="75.6">R20</text>
<text x="49.4" y="79.1">C48</text>
<text x="49.4" y="81.6">100n</text>
<text x="61" y="81.6">IC5</text>
<text x="104.4" y="80.1">C49</text>
<text x="104.4" y="82.6">100n</text>
<text x="252.4" y="78.6">100p</text>
<text x="262.4" y="78.6">100p</text>
<text x="295.7" y="80.2">A1</text>
<text x="316.8" y="80.2">0R</text>
<text x="324.3" y="79.6">R24</text>
<text x="57" y="85.2">1</text>
<text x="57" y="89.2">2</text>
<text x="91" y="85.2">16</text>
<text x="91" y="89.2">15</text>
<text x="248" y="89.5">GND</text>
<text x="258" y="89.5">GND</text>
<text x="295.7" y="84.2">A2</text>
<text x="301.1" y="84.6">C8</text>
<text x="305.4" y="84.6">100n</text>
<text x="324.8" y="84.2">0R</text>
<text x="338.4" y="84.1">PIN30=GND</text>
<text x="347" y="89.5">GND</text>
<text x="37" y="93.6">GPIO4</text>
<text x="57" y="93.2">3</text>
<text x="91" y="93.2">14</text>
<text x="297" y="95.5">GND</text>
<text x="344.3" y="91.6">P48V_LINK</text>
<text x="37" y="101.6">GPIO40</text>
<text x="37" y="97.6">GPIO5</text>
<text x="57" y="97.2">4</text>
<text x="57" y="101.2">5</text>
<text x="91" y="101.2">12</text>
<text x="91" y="97.6">13</text>
<text x="37" y="105.6">GPIO41</text>
<text x="57" y="105.2">6</text>
<text x="91" y="105.2">11</text>
<text x="269.9" y="103.2">U14</text>
<text x="269.9" y="106.6">LM5113TME</text>
<text x="338.7" y="106.2">U15</text>
<text x="57" y="109.2">7</text>
<text x="57" y="113.2">8</text>
<text x="91" y="109.2">10</text>
<text x="92" y="113.2">9</text>
<text x="295.6" y="110.2">D3</text>
<text x="300.1" y="110.6">C57</text>
<text x="305.4" y="110.6">100n</text>
<text x="324.3" y="113.6">R12</text>
<text x="334.4" y="108.7">EPC2021</text>
<text x="362.4" y="110.1">C58</text>
<text x="362.4" y="112.6">1u</text>
<text x="369.4" y="110.1">C59</text>
<text x="369.4" y="112.6">1u</text>
<text x="376.4" y="110.1">C60</text>
<text x="376.4" y="112.6">1u</text>
<text x="383.3" y="110.1">C61</text>
<text x="383.3" y="112.6">1u</text>
<text x="137" y="119.6">IC4</text>
<text x="295.6" y="114.2">D2</text>
<text x="295.6" y="118.2">D1</text>
<text x="316.3" y="117.6">R14</text>
<text x="324.8" y="118.2">0R</text>
<text x="45" y="122.5">GND</text>
<text x="61" y="121.6">ISO7740DW</text>
<text x="95.9" y="122.5">DIO_24V_GND</text>
<text x="133" y="125.2">2</text>
<text x="133" y="121.2">1</text>
<text x="155" y="125.2">15</text>
<text x="155" y="121.2">16</text>
<text x="172" y="121.6">DO24_0</text>
<text x="172" y="125.6">DO24_1</text>
<text x="225.3" y="125.6">R40</text>
<text x="295.6" y="122.2">C1</text>
<text x="316.8" y="122.2">0R</text>
<text x="331.9" y="122.6">PIN30=P2_PS_OUT</text>
<text x="358" y="121.5">GND</text>
<text x="365" y="121.5">GND</text>
<text x="372" y="121.5">GND</text>
<text x="378.9" y="121.5">GND</text>
<text x="44.8" y="131.6">P3V3</text>
<text x="98.8" y="131.6">DIO_5V</text>
<text x="133" y="129.2">3</text>
<text x="155" y="129.2">14</text>
<text x="172" y="129.6">DO24_2</text>
<text x="208" y="126.6">GPIO8</text>
<text x="225.8" y="130.2">0R</text>
<text x="236.9" y="126.6">PWM_BH_B6</text>
<text x="265.9" y="126.2">B4</text>
<text x="295.6" y="126.2">D4</text>
<text x="308.3" y="130.6">P5V</text>
<text x="375.9" y="126.6">P2_PS_OUT</text>
<text x="133" y="137.2">5</text>
<text x="133" y="133.2">4</text>
<text x="155" y="137.2">12</text>
<text x="155" y="133.2">13</text>
<text x="172" y="133.6">DO24_3</text>
<text x="172" y="137.6">DO24_4</text>
<text x="225.3" y="137.6">R41</text>
<text x="4.7" y="140.9" transform="rotate(-90 4.7 140.9)">Copying this document or giving it to others and the</text>
<text x="7.2" y="140.9" transform="rotate(-90 7.2 140.9)">use or communication of the contents thereof are forbidden</text>
<text x="9.8" y="140.9" transform="rotate(-90 9.8 140.9)">without express authority. Offenders are liable to the pay-</text>
<text x="12.3" y="140.9" transform="rotate(-90 12.3 140.9)">ment of damages. All rights are reserved in the event of</text>
<text x="14.9" y="140.9" transform="rotate(-90 14.9 140.9)">grant of a patent or the registration of a utility model or design</text>
<text x="133" y="141.2">6</text>
<text x="155" y="141.2">11</text>
<text x="172" y="141.6">DO24_5</text>
<text x="208" y="138.6">GPIO9</text>
<text x="225.8" y="142.2">0R</text>
<text x="236.9" y="138.6">PWM_BL_B6</text>
<text x="265.9" y="138.2">A4</text>
<text x="295.6" y="142.2">C4</text>
<text x="295.7" y="138.2">A3</text>
<text x="334.4" y="140.7">EPC2021</text>
<text x="338.7" y="138.2">U16</text>
<text x="49.4" y="149.1">C92</text>
<text x="133" y="149.2">8</text>
<text x="133" y="145.2">7</text>
<text x="155" y="145.2">10</text>
<text x="156" y="149.2">9</text>
<text x="172" y="145.6">DO24_6</text>
<text x="172" y="149.6">DO24_CLAMP</text>
<text x="252.4" y="146.1">C44</text>
<text x="252.4" y="148.6">100p</text>
<text x="262.4" y="146.1">C45</text>
<text x="262.4" y="148.6">100p</text>
<text x="295.7" y="146.2">B1</text>
<text x="316.3" y="145.6">R16</text>
<text x="324.3" y="149.6">R15</text>
<text x="49.4" y="151.6">100n</text>
<text x="57" y="155.2">1</text>
<text x="61" y="151.6">IC6</text>
<text x="91" y="155.2">16</text>
<text x="104.4" y="150.1">C93</text>
<text x="104.4" y="152.6">100n</text>
<text x="137" y="154.6">ULN2003AD</text>
<text x="295.7" y="150.2">A1</text>
<text x="295.7" y="154.2">A2</text>
<text x="300.1" y="154.6">C56</text>
<text x="305.4" y="154.6">100n</text>
<text x="316.8" y="150.2">0R</text>
<text x="324.8" y="154.2">0R</text>
<text x="338.4" y="154.1">PIN30=GND</text>
<text x="57" y="159.2">2</text>
<text x="91" y="159.2">15</text>
<text x="124.9" y="158.5">DIO_24V_GND</text>
<text x="248" y="159.5">GND</text>
<text x="258" y="159.5">GND</text>
<text x="344.3" y="161.6">P48V_LINK</text>
<text x="347" y="159.5">GND</text>
<text x="37" y="167.6">GPIO43</text>
<text x="37" y="163.6">GPIO42</text>
<text x="57" y="163.2">3</text>
<text x="57" y="167.2">4</text>
<text x="91" y="167.6">13</text>
<text x="91" y="163.2">14</text>
<text x="297" y="165.5">GND</text>
<text x="37" y="171.6">GPIO12</text>
<text x="57" y="171.2">5</text>
<text x="91" y="171.2">12</text>
<text x="269.9" y="173.1">U17</text>
<text x="57" y="175.2">6</text>
<text x="57" y="179.2">7</text>
<text x="91" y="179.2">10</text>
<text x="91" y="175.2">11</text>
<text x="269.9" y="176.6">LM5113TME</text>
<text x="334.4" y="178.7">EPC2021</text>
<text x="338.7" y="176.2">U18</text>
<text x="57" y="183.2">8</text>
<text x="92" y="183.2">9</text>
<text x="295.6" y="180.2">D3</text>
<text x="295.6" y="184.2">D2</text>
<text x="300.1" y="180.6">C65</text>
<text x="305.4" y="180.6">100n</text>
<text x="324.3" y="183.6">R17</text>
<text x="362.4" y="180.1">C66</text>
<text x="362.4" y="182.6">1u</text>
<text x="369.4" y="180.1">C67</text>
<text x="369.4" y="182.6">1u</text>
<text x="376.4" y="180.1">C68</text>
<text x="376.4" y="182.6">1u</text>
<text x="383.3" y="180.1">C69</text>
<text x="383.3" y="182.6">1u</text>
<text x="61" y="191.6">ISO7740DW</text>
<text x="295.6" y="188.2">D1</text>
<text x="316.3" y="187.6">R18</text>
<text x="324.8" y="188.2">0R</text>
<text x="358" y="191.5">GND</text>
<text x="365" y="191.5">GND</text>
<text x="372" y="191.5">GND</text>
<text x="378.9" y="191.5">GND</text>
<text x="45" y="192.5">GND</text>
<text x="95.9" y="192.5">DIO_24V_GND</text>
<text x="208" y="196.6">GPIO10</text>
<text x="225.3" y="195.6">R76</text>
<text x="236.9" y="196.6">PWM_CH_B6</text>
<text x="265.9" y="196.2">B4</text>
<text x="295.6" y="192.2">C1</text>
<text x="295.6" y="196.2">D4</text>
<text x="316.8" y="192.2">0R</text>
<text x="331.9" y="192.6">PIN30=P3_PS_OUT</text>
<text x="375.9" y="196.6">P3_PS_OUT</text>
<text x="225.8" y="200.2">0R</text>
<text x="308.3" y="200.6">P5V</text>
<text x="208" y="208.6">GPIO11</text>
<text x="225.3" y="207.6">R77</text>
<text x="236.9" y="208.6">PWM_CL_B6</text>
<text x="265.9" y="208.2">A4</text>
<text x="295.7" y="208.2">A3</text>
<text x="338.7" y="208.2">U19</text>
<text x="225.8" y="212.2">0R</text>
<text x="295.6" y="212.2">C4</text>
<text x="316.3" y="215.6">R22</text>
<text x="334.4" y="210.7">EPC2021</text>
<text x="252.4" y="216.1">C62</text>
<text x="252.4" y="218.6">100p</text>
<text x="262.4" y="216.1">C63</text>
<text x="262.4" y="218.6">100p</text>
<text x="295.7" y="216.2">B1</text>
<text x="295.7" y="220.2">A1</text>
<text x="316.8" y="220.2">0R</text>
<text x="324.3" y="219.6">R21</text>
<text x="295.7" y="224.2">A2</text>
<text x="300.1" y="224.6">C64</text>
<text x="305.4" y="224.6">100n</text>
<text x="324.8" y="224.2">0R</text>
<text x="338.4" y="224.1">PIN30=GND</text>
<text x="248" y="229.5">GND</text>
<text x="258" y="229.5">GND</text>
<text x="347" y="229.5">GND</text>
<text x="297" y="235.5">GND</text>
<text x="4.7" y="240.4" transform="rotate(-90 4.7 240.4)">Weitergabe sowie Vervielfaeltigung dieser Unterlage, Ver-</text>
<text x="7.2" y="240.4" transform="rotate(-90 7.2 240.4)">wertung und Mitteilung ihres Inhalts nicht gestattet, soweit</text>
<text x="9.8" y="240.4" transform="rotate(-90 9.8 240.4)">nicht ausdruecklich zugelassen. Zuwiderhandlungen ver-</text>
<text x="12.3" y="240.4" transform="rotate(-90 12.3 240.4)">pflichten zu Schadenersatz. Alle Rechte vorbehalten, insbe-</text>
<text x="14.9" y="240.4" transform="rotate(-90 14.9 240.4)">sondere fuer den Fall der Patenterteilung oder ISN-Eintragung</text>
<text x="301.2" y="255.5">Datum</text>
<text x="311.1" y="255.3">13.05.16</text>
<text x="301.2" y="259.9">Bearb</text>
<text x="301.2" y="263.7">Gepr</text>
<text x="311.1" y="260">Heider</text>
<text x="308.8" y="271.5">CT T CEE</text>
<text x="397.7" y="278.3">Blatt/SHEET</text>
<text x="231.1" y="287.5">Zust</text>
<text x="232.4" y="284">01</text>
<text x="243.8" y="287.5">Mitteilung</text>
<text x="271.5" y="284">06.06.17</text>
<text x="272.2" y="287.5">Datum</text>
<text x="292" y="287.5">Name</text>
<text x="293.6" y="284">Ma</text>
<text x="402.2" y="282.3">2 / 6</text>
<text x="401.2" y="295.2">06/06/2017:10:11</text>
</g>
<g font-size="1.8">
<text x="291.3" y="41.6">HB</text>
<text x="290.1" y="45.6">HOH</text>
<text x="290.3" y="49.6">HOL</text>
<text x="291.3" y="53.6">HS</text>
<text x="270.6" y="57.6">HI</text>
<text x="289.7" y="57.6">HS_1</text>
<text x="270.6" y="69.6">LI</text>
<text x="290.2" y="69.6">VDD</text>
<text x="288.6" y="73.6">VDD_1</text>
<text x="290.3" y="77.6">LOH</text>
<text x="290.6" y="81.6">LOL</text>
<text x="61.7" y="86.6">VCC1</text>
<text x="84.5" y="86.6">VCC2</text>
<text x="290.4" y="85.6">VSS</text>
<text x="61.7" y="94.6">INA</text>
<text x="61.7" y="90.6">GND1</text>
<text x="84.3" y="94.6">OUTA</text>
<text x="84.3" y="90.6">GND2</text>
<text x="61.7" y="98.6">INB</text>
<text x="84.3" y="98.6">OUTB</text>
<text x="61.7" y="102.6">INC</text>
<text x="61.7" y="106.6">IND</text>
<text x="84.2" y="106.6">OUTD</text>
<text x="84.2" y="102.6">OUTC</text>
<text x="61.7" y="110.6">NC</text>
<text x="86.3" y="110.6">EN</text>
<text x="291.3" y="111.6">HB</text>
<text x="61.7" y="114.6">GND1_1</text>
<text x="82.7" y="114.6">GND2_1</text>
<text x="290.1" y="115.6">HOH</text>
<text x="290.3" y="119.6">HOL</text>
<text x="137.6" y="122.6">I1</text>
<text x="150.4" y="122.6">O1</text>
<text x="291.3" y="123.6">HS</text>
<text x="137.6" y="126.6">I2</text>
<text x="137.6" y="130.6">I3</text>
<text x="150.4" y="126.6">O2</text>
<text x="150.4" y="130.6">O3</text>
<text x="270.6" y="127.6">HI</text>
<text x="289.7" y="127.6">HS_1</text>
<text x="137.6" y="134.6">I4</text>
<text x="150.4" y="134.6">O4</text>
<text x="137.6" y="138.6">I5</text>
<text x="137.6" y="142.6">I6</text>
<text x="150.4" y="138.6">O5</text>
<text x="150.4" y="142.6">O6</text>
<text x="270.6" y="139.6">LI</text>
<text x="288.6" y="143.6">VDD_1</text>
<text x="290.2" y="139.6">VDD</text>
<text x="137.6" y="146.6">I7</text>
<text x="150.4" y="146.6">O7</text>
<text x="290.3" y="147.6">LOH</text>
<text x="137.6" y="150.6">GND</text>
<text x="150.2" y="150.6">CD</text>
<text x="290.4" y="155.6">VSS</text>
<text x="290.6" y="151.6">LOL</text>
<text x="61.7" y="156.6">VCC1</text>
<text x="61.7" y="160.6">GND1</text>
<text x="84.3" y="160.6">GND2</text>
<text x="84.5" y="156.6">VCC2</text>
<text x="61.7" y="164.6">INA</text>
<text x="84.3" y="164.6">OUTA</text>
<text x="61.7" y="168.6">INB</text>
<text x="61.7" y="172.6">INC</text>
<text x="84.2" y="172.6">OUTC</text>
<text x="84.3" y="168.6">OUTB</text>
<text x="61.7" y="176.6">IND</text>
<text x="84.2" y="176.6">OUTD</text>
<text x="61.7" y="180.6">NC</text>
<text x="61.7" y="184.6">GND1_1</text>
<text x="82.7" y="184.6">GND2_1</text>
<text x="86.3" y="180.6">EN</text>
<text x="290.1" y="185.6">HOH</text>
<text x="291.3" y="181.6">HB</text>
<text x="290.3" y="189.6">HOL</text>
<text x="270.6" y="197.6">HI</text>
<text x="289.7" y="197.6">HS_1</text>
<text x="291.3" y="193.6">HS</text>
<text x="270.6" y="209.6">LI</text>
<text x="290.2" y="209.6">VDD</text>
<text x="288.6" y="213.6">VDD_1</text>
<text x="290.3" y="217.6">LOH</text>
<text x="290.6" y="221.6">LOL</text>
<text x="290.4" y="225.6">VSS</text>
</g>
<g font-size="1.6">
<text x="360.6" y="38.3">2</text>
<text x="367.6" y="38.3">2</text>
<text x="374.6" y="38.3">2</text>
<text x="381.6" y="38.3">2</text>
<text x="299.8" y="42.8">1</text>
<text x="307.2" y="42.8">2</text>
<text x="319.6" y="44.8">1</text>
<text x="331.6" y="44.8">2</text>
<text x="360.6" y="45.3">1</text>
<text x="367.6" y="45.3">1</text>
<text x="374.6" y="45.3">1</text>
<text x="381.6" y="45.3">1</text>
<text x="311.6" y="48.8">1</text>
<text x="323.6" y="48.8">2</text>
<text x="220.6" y="56.8">1</text>
<text x="232.6" y="56.8">2</text>
<text x="220.6" y="68.8">1</text>
<text x="232.6" y="68.8">2</text>
<text x="47.6" y="77.3">2</text>
<text x="250.6" y="74.3">2</text>
<text x="260.6" y="74.3">2</text>
<text x="311.6" y="76.8">1</text>
<text x="323.6" y="76.8">2</text>
<text x="102.6" y="78.2">2</text>
<text x="250.6" y="81.2">1</text>
<text x="260.6" y="81.2">1</text>
<text x="319.6" y="80.7">1</text>
<text x="331.6" y="80.7">2</text>
<text x="47.6" y="84.2">1</text>
<text x="102.6" y="85.2">1</text>
<text x="299.8" y="86.7">1</text>
<text x="307.2" y="86.7">2</text>
<text x="299.8" y="112.7">1</text>
<text x="307.2" y="112.7">2</text>
<text x="360.6" y="108.2">2</text>
<text x="367.6" y="108.2">2</text>
<text x="374.6" y="108.2">2</text>
<text x="381.6" y="108.2">2</text>
<text x="311.6" y="118.7">1</text>
<text x="319.6" y="114.7">1</text>
<text x="323.6" y="118.7">2</text>
<text x="331.6" y="114.7">2</text>
<text x="360.6" y="115.2">1</text>
<text x="367.6" y="115.2">1</text>
<text x="374.6" y="115.2">1</text>
<text x="381.6" y="115.2">1</text>
<text x="220.6" y="126.7">1</text>
<text x="232.6" y="126.7">2</text>
<text x="220.6" y="138.7">1</text>
<text x="232.6" y="138.7">2</text>
<text x="47.6" y="147.2">2</text>
<text x="102.6" y="148.2">2</text>
<text x="250.6" y="144.2">2</text>
<text x="260.6" y="144.2">2</text>
<text x="311.6" y="146.7">1</text>
<text x="323.6" y="146.7">2</text>
<text x="47.6" y="154.2">1</text>
<text x="102.6" y="155.2">1</text>
<text x="250.6" y="151.2">1</text>
<text x="260.6" y="151.2">1</text>
<text x="319.6" y="150.7">1</text>
<text x="331.6" y="150.7">2</text>
<text x="299.8" y="156.7">1</text>
<text x="307.2" y="156.7">2</text>
<text x="360.6" y="178.2">2</text>
<text x="367.6" y="178.2">2</text>
<text x="374.6" y="178.2">2</text>
<text x="381.6" y="178.2">2</text>
<text x="299.8" y="182.7">1</text>
<text x="307.2" y="182.7">2</text>
<text x="319.6" y="184.7">1</text>
<text x="331.6" y="184.7">2</text>
<text x="360.6" y="185.2">1</text>
<text x="367.6" y="185.2">1</text>
<text x="374.6" y="185.2">1</text>
<text x="381.6" y="185.2">1</text>
<text x="311.6" y="188.7">1</text>
<text x="323.6" y="188.7">2</text>
<text x="220.6" y="196.7">1</text>
<text x="232.6" y="196.7">2</text>
<text x="220.6" y="208.7">1</text>
<text x="232.6" y="208.7">2</text>
<text x="250.6" y="214.2">2</text>
<text x="260.6" y="214.2">2</text>
<text x="250.6" y="221.2">1</text>
<text x="260.6" y="221.2">1</text>
<text x="311.6" y="216.7">1</text>
<text x="319.6" y="220.7">1</text>
<text x="323.6" y="216.7">2</text>
<text x="331.6" y="220.7">2</text>
<text x="299.8" y="226.7">1</text>
<text x="307.2" y="226.7">2</text>
</g>
<g font-size="1.5">
<text x="347.1" y="36.1">3</text>
<text x="339.6" y="44">1</text>
<text x="347.1" y="49">2</text>
<text x="347.1" y="68">3</text>
<text x="339.6" y="76">1</text>
<text x="347.1" y="81">2</text>
<text x="347.1" y="106">3</text>
<text x="339.6" y="114">1</text>
<text x="347.1" y="119">2</text>
<text x="347.1" y="138">3</text>
<text x="339.6" y="146">1</text>
<text x="347.1" y="151">2</text>
<text x="347.1" y="176">3</text>
<text x="339.6" y="184">1</text>
<text x="347.1" y="189">2</text>
<text x="347.1" y="208">3</text>
<text x="339.6" y="216">1</text>
<text x="347.1" y="221">2</text>
</g>
</svg>
